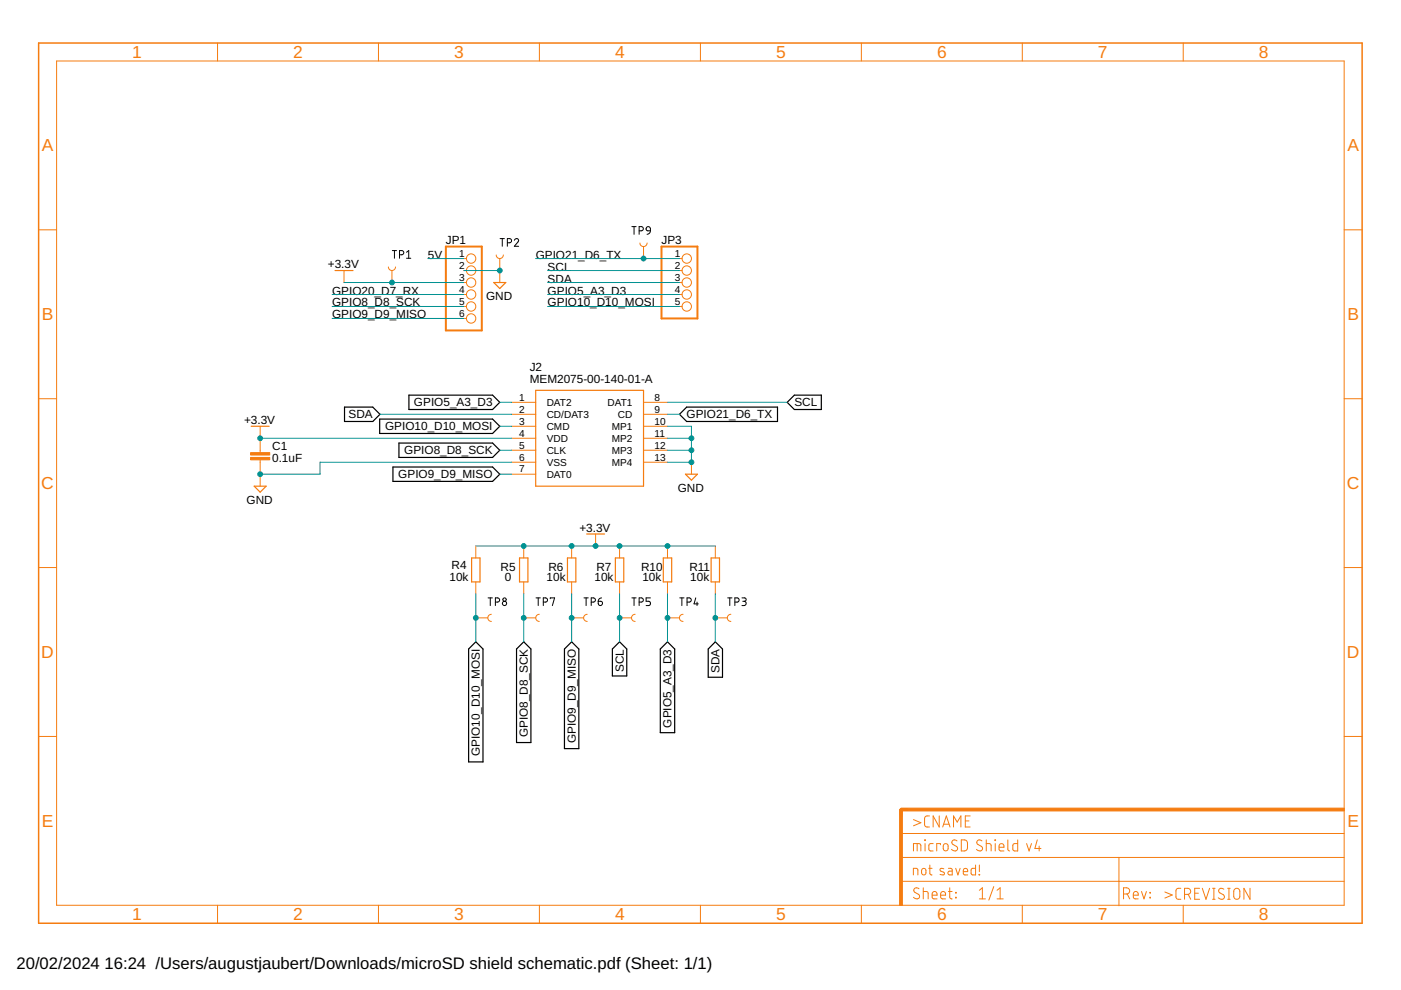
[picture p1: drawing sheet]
<svg xmlns="http://www.w3.org/2000/svg" width="297mm" height="210mm" viewBox="0 0 297 210" stroke-linecap="round" stroke-linejoin="round" font-family="sans-serif">
<g fill="none" stroke="#000" stroke-width=".21">
<path d="M83.2 53.1h.9M83.6 53.1v1.7M84.7 54h.5a.44 .44 0 0 0 .4-.4 .44 .44 0 0 0-.4-.5h-.5v1.7M86.2 53.5l.5-.4v1.7M86.2 54.8h.9M106 50.6h.9M106.5 50.6v1.6M107.6 51.5h.4a.44 .44 0 0 0 .5-.5 .44 .44 0 0 0-.5-.4h-.4v1.6M109.1 50.9a.44 .44 0 0 1 .6-.3 .44 .44 0 0 1 .1 .7l-.7 .9h.9M134 48h.9M134.4 48v1.7M135.5 48.9h.5a.44 .44 0 0 0 .4-.4 .44 .44 0 0 0-.4-.5h-.5v1.7"/>
<path d="M137.1 48.2l.3-.2 .4 .2 .1 .7-.8-.1-.1-.3zM137.9 48.9l-.1 .5-.6 .3M103.5 126.8h.9M103.9 126.8v1.6M105 127.7h.5a.44 .44 0 0 0 .4-.5 .44 .44 0 0 0-.4-.4h-.5v1.6M113.6 126.8h1M114.1 126.8v1.6M115.2 127.7h.4a.44 .44 0 0 0 .5-.5 .44 .44 0 0 0-.5-.4h-.4v1.6M116.7 126.9v-.1h.9l-.5 1.6M123.8 126.8h.9M124.3 126.8v1.6M125.3 127.7h.5a.44 .44 0 0 0 .4-.5 .44 .44 0 0 0-.4-.4h-.5v1.6"/>
<path d="M126.8 127.5h.6a.45 .45 0 0 1 .3 .5 .45 .45 0 0 1-.4 .4 .45 .45 0 0 1-.5-.5zM127.6 126.8l-.5 .1-.3 .6M134 126.8h.9M134.4 126.8v1.6M135.5 127.7h.5a.44 .44 0 0 0 .4-.5 .44 .44 0 0 0-.4-.4h-.5v1.6M137.9 126.8h-.9v.7h.5a.46 .46 0 0 1 .4 .4 .46 .46 0 0 1-.4 .5h-.5M144.1 126.8h.9M144.6 126.8v1.6M145.7 127.7h.4a.44 .44 0 0 0 .5-.5 .44 .44 0 0 0-.5-.4h-.4v1.6M147.5 126.8l-.3 1.2h.9M147.8 127.7v.7M154.3 126.8h.9"/>
<path d="M154.7 126.8v1.6M155.8 127.7h.5a.44 .44 0 0 0 .4-.5 .44 .44 0 0 0-.4-.4h-.5v1.6M157.3 126.8h.5a.36 .36 0 0 1 .4 .3 .36 .36 0 0 1-.4 .4h-.3M157.8 127.5a.46 .46 0 0 1 .4 .4 .46 .46 0 0 1-.4 .5h-.5"/>
<circle cx="107" cy="127.9" r=".45"/>
<circle cx="107" cy="127.1" r=".36"/>
</g>
<g fill="none" stroke="#000" stroke-width=".25">
<path d="M73 86.3h6l1.6 1.5-1.6 1.6h-6zM80.5 88.9h23.9l1.6 1.5-1.6 1.5h-23.9zM83.3 99h21.1l1.6 1.5-1.6 1.6h-21.1zM84.6 93.9h19.8l1.6 1.6-1.6 1.5h-19.8zM86.7 83.8h17.7l1.6 1.5-1.6 1.5h-17.7zM144.1 87.8l1.5-1.5h19.2v3.1h-19.2zM166.9 85.3l1.5-1.5h5.7v3h-5.7zM100.9 136.1l1.5 1.5v23.9h-3v-23.9zM111 136.1l1.6 1.5v19.8h-3.1v-19.8zM121.2 136.1l1.5 1.5v21.1h-3v-21.1zM131.4 136.1l1.5 1.5v5.7h-3.1v-5.7zM141.5 136.1l1.5 1.5v17.7h-3v-17.7z"/>
<path d="M151.7 136.1l1.5 1.5v6h-3v-6z"/>
</g>
<path d="M94.5 52.3h7.7v17.8h-7.7zM140.3 52.3h7.6v15.2h-7.6z" fill="none" stroke="#f57c10" stroke-width=".42"/>
<g fill="none" stroke="#f57c10" stroke-width=".21">
<path d="M12 12.9h273v179h-273zM46.1 9.1v3.8M80.2 9.1v3.8M114.4 9.1v3.8M148.5 9.1v3.8M182.6 9.1v3.8M216.7 9.1v3.8M250.9 9.1v3.8M8.2 48.7h3.8M72.9 57.4v2.5M82.3 56.6a.76 .76 0 0 0 .8 .8 .76 .76 0 0 0 .8-.8M83.1 57.4v2.5"/>
<path d="M98.3 54.8h.6M98.3 57.4h.6M98.3 59.9h.6M105.2 54.1a.76 .76 0 0 0 .8 .7 .76 .76 0 0 0 .7-.7M106 54.8v5.1M135.7 51.5a.76 .76 0 0 0 .7 .8 .76 .76 0 0 0 .8-.8M136.4 52.3v2.5M144.1 54.8h.5M144.1 57.4h.5M144.1 59.9h.5M285 48.7h3.8M98.3 62.4h.6"/>
<path d="M98.3 65h.6M98.3 67.5h.6M144.1 62.4h.5M144.1 65h.5M8.2 84.5h3.8M55.2 90.4v5.6M55.2 97.5v5.6M108.5 85.3h5.1M108.5 87.8h5.1M108.5 90.4h5.1M108.5 92.9h5.1M108.5 95.5h5.1"/>
<path d="M108.5 98h5.1M136.4 85.3h5.1M136.4 87.8h5.1M136.4 90.4h5.1M136.4 92.9h5.1M136.4 95.5h5.1M136.4 98h5.1M146.6 98v2.5M285 84.5h3.8M100.9 115.8v2.5M108.5 100.5h5.1M111 115.8v2.5"/>
<path d="M121.2 115.8v2.5M126.3 113.2v2.6M131.4 115.8v2.5M141.5 115.8v2.5M151.7 115.8v2.5M8.2 120.3h3.8M100.9 123.4v2.5M100.9 131h2.5M104.2 130.2a.76 .76 0 0 0-.8 .8 .76 .76 0 0 0 .8 .8M111 123.4v2.5M111 131h2.6M114.3 130.2a.76 .76 0 0 0-.7 .8 .76 .76 0 0 0 .7 .8"/>
<path d="M121.2 123.4v2.5M121.2 131h2.5M124.5 130.2a.76 .76 0 0 0-.8 .8 .76 .76 0 0 0 .8 .8M131.4 123.4v2.5M131.4 131h2.5M134.7 130.2a.76 .76 0 0 0-.8 .8 .76 .76 0 0 0 .8 .8M141.5 123.4v2.5M141.5 131h2.6M144.8 130.2a.76 .76 0 0 0-.7 .8 .76 .76 0 0 0 .7 .8M151.7 123.4v2.5M151.7 131h2.5M155 130.2a.76 .76 0 0 0-.8 .8 .76 .76 0 0 0 .8 .8"/>
<path d="M285 120.3h3.8M8.2 156.1h3.8M285 156.1h3.8M191 176.7h94M193.7 173.8l1.5 .6-1.5 .7M194.5 178.9v1.5M196.1 178.1l.1 .1zM196.1 178.9v1.5M197.1 173h-.8l-.3 .5v1.5l.4 .3h.7M197.8 178.9h-.6l-.3 .4 .1 1 .8 .1M199.1 173v2.3l-1.3-2.3v2.3M199.4 179.1v-.2h-.8v1.5"/>
<path d="M199.9 175.3l.7-2.3 .8 2.3M200.1 174.8h1.1M200.1 179l.5-.1a.86 .86 0 0 1 0 1.5l-.4-.1-.2-.2zM202.2 175.3v-2.3l.7 1.3 .8-1.3v2.3M202.9 178.3a.58 .58 0 0 0-.9-.1 .58 .58 0 0 0 .1 .8l.7 .5a.58 .58 0 0 1 0 .8 .58 .58 0 0 1-.8 0l-.3-.2M203.8 178.1h.9l.4 .4v1.5l-.4 .4h-.9zM204.7 174.1h.7M205.7 173h-1v2.3h1M208.2 178.3a.58 .58 0 0 0-.9-.1 .58 .58 0 0 0 0 .8l.8 .5a.59 .59 0 0 1 0 .8 .59 .59 0 0 1-.9 0l-.2-.2M209.1 178.9h.7l.3 .2v1.3M209.1 178.1v2.3M210.9 178.1l.2 .1z"/>
<path d="M211 178.9v1.5M211.8 179.6h1.1a.54 .54 0 0 0-.4-.7 .54 .54 0 0 0-.7 .5l.1 .9 1 .1M213.7 178.1v2.1l.4 .2M215.8 178.1v2.3h-.8l-.2-.2v-1.1l.3-.2h.7M217.7 178.9l.5 1.5 .5-1.5M219.9 178.1l-.5 1.8h1.3M220.3 179.4v1M46.1 191.9v3.8M80.2 191.9v3.8M114.4 191.9v3.8M148.5 191.9v3.8M182.6 191.9v3.8"/>
<path d="M191 186.9h94M191 181.8h94M193.7 185.5v-1.4l.8 .1 .1 1.3M193.7 180.4v-1.5l1.4 .1 .1 1.4M194.8 188.4a.59 .59 0 0 0-.8-.1 .59 .59 0 0 0 0 .9l.7 .4a.54 .54 0 0 1 .2 .7 .54 .54 0 0 1-.7 .2l-.5-.3M195.5 184.2l.4-.1 .3 .1 .1 .8a.47 .47 0 0 1-.4 .5 .47 .47 0 0 1-.5-.5zM195.7 189h.9l.2 .3v1.3M195.7 188.2v2.4M196.9 184.1h.7M197.1 183.4l.1 1.9 .4 .2M197.6 189.8h1.1a.55 .55 0 0 0-.4-.8 .55 .55 0 0 0-.7 .5l.1 1 1 .1M199.4 189.8h1.1a.55 .55 0 0 0-.4-.8 .55 .55 0 0 0-.7 .5l.2 1 .9 .1"/>
<path d="M200.1 184.2l-.6-.1-.2 .2 .2 .4 .7 .3v.4h-.9M201.1 184.1h.6l.2 .2v1.2h-.5a.4 .4 0 0 1-.4-.4 .4 .4 0 0 1 .4-.4h.5M201.1 189h.8M201.4 188.2v2.1l.5 .3M202.6 189.2l.1 .1zM202.6 190.2l.1 .2zM202.6 184.1l.5 1.4 .5-1.4M204.2 184.8h1a.49 .49 0 0 0-.4-.7 .49 .49 0 0 0-.6 .5l.1 .8 .9 .1M206.8 183.4v2.1h-.7l-.2-.3v-.9l.2-.2h.7M207.6 185.4l.1 .1zM207.6 183.4v1.4M207.6 188.8l.7-.6v2.4"/>
<path d="M207.6 190.6h1.3M210.7 188l-1 2.8M211.4 190.6h1.3M211.4 188.8l.6-.6v2.4M216.7 191.9v3.8M237.2 181.8v10.2M238.2 189.5a1.16 1.16 0 0 0 1.2-.2l.1-.4-.1-.4a1.16 1.16 0 0 0-1.2-.3v2.4M239 189.5l.5 1.1M240.3 189.8h1a.55 .55 0 0 0-.3-.8 .55 .55 0 0 0-.7 .5l.1 1 .9 .1M242 189l.5 1.6 .6-1.6M243.8 190.2l.1 .2zM243.8 189.2l.1 .1z"/>
<path d="M247 189.1l1.5 .7-1.5 .6M250.4 188.3h-.5a.51 .51 0 0 0-.6 .6l.1 1.6 .3 .1 .7 .1M250.9 191.9v3.8M251.1 189.6h.7a.65 .65 0 0 0 .7-.6 .65 .65 0 0 0-.7-.7h-.7v2.4M251.9 189.6l.6 1.1M253.3 189.4h.8M254.3 188.3h-1v2.4h1M254.9 188.3l.8 2.4 .8-2.4M257.1 190.7h.5M257.1 188.3h.5M257.4 188.3v2.4M259.5 188.5a.58 .58 0 0 0-.9-.1 .58 .58 0 0 0 0 .9l.8 .4a.59 .59 0 0 1 0 .9 .59 .59 0 0 1-.9-.1l-.2-.1"/>
<path d="M260.3 190.7h.5M260.3 188.3h.5M260.6 188.3v2.4M261.7 188.6a.64 .64 0 0 1 .7-.2 .64 .64 0 0 1 .5 .6v1a.65 .65 0 0 1-.7 .7 .65 .65 0 0 1-.6-.7zM265 188.3v2.4l-1.3-2.4v2.4"/>
<circle cx="99.9" cy="57.4" r=".99"/>
<circle cx="99.9" cy="54.8" r=".99"/>
<circle cx="99.9" cy="59.9" r=".99"/>
<circle cx="145.6" cy="54.8" r=".99"/>
<circle cx="145.6" cy="57.4" r=".99"/>
<circle cx="145.6" cy="59.9" r=".99"/>
<circle cx="99.9" cy="67.5" r=".99"/>
<circle cx="99.9" cy="65" r=".99"/>
<circle cx="99.9" cy="62.4" r=".99"/>
<circle cx="145.6" cy="65" r=".99"/>
<circle cx="145.6" cy="62.4" r=".99"/>
</g>
<g fill="none" stroke="#f57c10" stroke-width=".25">
<path d="M71 57.4h3.8M104.7 59.9h2.5l-1.2 1.3zM53.3 90.4h3.8M113.6 82.8h22.8v20.3h-22.8zM53.9 103.1h2.5l-1.2 1.3zM100 118.3h1.8v5.1h-1.8zM110.2 118.3h1.7v5.1h-1.7zM120.3 118.3h1.8v5.1h-1.8zM124.4 113.2h3.8M130.5 118.3h1.7v5.1h-1.7zM140.6 118.3h1.8v5.1h-1.8zM145.3 100.5h2.6l-1.3 1.3z"/>
<path d="M150.8 118.3h1.7v5.1h-1.7z"/>
</g>
<g fill="#f57c10" stroke="#f57c10" stroke-width=".21">
<path d="M53.1 96h4.1v.5h-4.1z"/>
<path d="M53.1 97h4.1v.5h-4.1z"/>
<path d="M190.7 171.6h.6v20.4h-.6z"/>
<path d="M191 171.3h94v.6h-94z"/>
</g>
<path d="M192.3 171.6h-1.3v1.3" fill="none" stroke="#f57c10" stroke-width=".61"/>
<path d="M8.2 9.1h280.6v186.6h-280.6z" fill="none" stroke="#f57c10" stroke-width=".32"/>
<g fill="none" stroke="#009292" stroke-width=".21">
<path d="M72.9 59.9h25.4M90.7 54.8h7.6M98.3 57.4h7.7M113.6 54.8h30.5M116.1 57.4h28M116.1 59.9h28M70.4 65h27.9M70.4 67.5h27.9M70.4 62.4h27.9M116.1 65h28M116.1 62.4h28M55.2 92.9h53.3"/>
<path d="M80.6 87.8h27.9M106 95.5h2.5M106 90.4h2.5M106 85.3h2.5M108.5 98h-40.6v2.5h-12.7M141.5 90.4h5.1v7.6h-5.1M141.5 95.5h5.1M141.5 92.9h5.1M141.5 85.3h25.4M141.5 87.8h2.6M100.9 115.8h50.8M106 100.5h2.5"/>
<path d="M100.9 125.9v10.2M111 125.9v10.2M121.2 125.9v10.2M131.4 125.9v10.2M141.5 125.9v10.2M151.7 125.9v10.2"/>
</g>
<g fill="#009292" stroke="#009292" stroke-width=".21">
<circle cx="106" cy="57.4" r=".51"/>
<circle cx="55.2" cy="100.5" r=".51"/>
<circle cx="146.6" cy="98" r=".51"/>
<circle cx="146.6" cy="95.5" r=".51"/>
<circle cx="146.6" cy="92.9" r=".51"/>
<circle cx="100.9" cy="131" r=".51"/>
<circle cx="121.2" cy="131" r=".51"/>
<circle cx="111" cy="131" r=".51"/>
<circle cx="141.5" cy="131" r=".51"/>
<circle cx="136.4" cy="54.8" r=".51"/>
<circle cx="151.7" cy="131" r=".51"/>
<circle cx="131.4" cy="131" r=".51"/>
<circle cx="55.2" cy="92.9" r=".51"/>
<circle cx="111" cy="115.8" r=".51"/>
<circle cx="121.2" cy="115.8" r=".51"/>
<circle cx="131.4" cy="115.8" r=".51"/>
<circle cx="141.5" cy="115.8" r=".51"/>
<circle cx="126.3" cy="115.8" r=".51"/>
<circle cx="83.1" cy="59.9" r=".51"/>
</g>
<g font-size="3.7" fill="#f57c10">
<text x="28" y="12.3">1</text>
<text x="62.2" y="12.3">2</text>
<text x="96.3" y="12.3">3</text>
<text x="130.4" y="12.3">4</text>
<text x="164.5" y="12.3">5</text>
<text x="198.7" y="12.3">6</text>
<text x="232.8" y="12.3">7</text>
<text x="266.9" y="12.3">8</text>
<text x="8.9" y="32.1">A</text>
<text x="285.7" y="32.1">A</text>
<text x="8.9" y="67.9">B</text>
<text x="285.7" y="67.9">B</text>
<text x="8.8" y="103.7">C</text>
<text x="285.6" y="103.7">C</text>
<text x="8.8" y="139.5">D</text>
<text x="285.6" y="139.5">D</text>
<text x="8.9" y="175.3">E</text>
<text x="285.7" y="175.3">E</text>
<text x="28" y="195.1">1</text>
<text x="62.2" y="195.1">2</text>
<text x="96.3" y="195.1">3</text>
<text x="130.4" y="195.1">4</text>
<text x="164.5" y="195.1">5</text>
<text x="198.7" y="195.1">6</text>
<text x="232.8" y="195.1">7</text>
<text x="266.9" y="195.1">8</text>
</g>
<g font-size="3.5">
<text x="3.5" y="205.4">20/02/2024</text>
<text x="22.2" y="205.4">16:24 /Users/augustjaubert/Downloads/microSD shield schematic.pdf (Sheet: 1/1)</text>
</g>
<g font-size="2.5">
<text x="94.5" y="51.7">JP1</text>
<text x="140.2" y="51.7">JP3</text>
<text x="69.5" y="56.9">+3.3V</text>
<text x="90.7" y="54.8">5V</text>
<text x="113.6" y="54.8">GPIO21_D6_TX</text>
<text x="116.1" y="59.9">SDA</text>
<text x="116.1" y="57.4">SCL</text>
<text x="70.4" y="65">GPIO8_D8_SCK</text>
<text x="70.4" y="62.4">GPIO20_D7_RX</text>
<text x="103.1" y="63.6">GND</text>
<text x="116.1" y="65">GPIO10_D10_MOSI</text>
<text x="116.1" y="62.4">GPIO5_A3_D3</text>
<text x="70.4" y="67.5">GPIO9_D9_MISO</text>
<text x="112.3" y="81.1">MEM2075-00-140-01-A</text>
<text x="112.3" y="78.6">J2</text>
<text x="51.7" y="89.9">+3.3V</text>
<text x="73.9" y="88.7">SDA</text>
<text x="87.8" y="86.2">GPIO5_A3_D3</text>
<text x="145.6" y="88.7">GPIO21_D6_TX</text>
<text x="168.4" y="86.2">SCL</text>
<text x="57.7" y="95.5">C1</text>
<text x="81.7" y="91.3">GPIO10_D10_MOSI</text>
<text x="57.7" y="98">0.1uF</text>
<text x="84.5" y="101.4">GPIO9_D9_MISO</text>
<text x="85.7" y="96.3">GPIO8_D8_SCK</text>
<text x="52.3" y="106.8">GND</text>
<text x="143.7" y="104.2">GND</text>
<text x="122.8" y="112.7">+3.3V</text>
<text x="95.3" y="123.3">10k</text>
<text x="95.7" y="120.7">R4</text>
<text x="106.1" y="121">R5</text>
<text x="107" y="123.3">0</text>
<text x="115.9" y="123.3">10k</text>
<text x="116.3" y="121">R6</text>
<text x="126" y="123.3">10k</text>
<text x="126.4" y="121">R7</text>
<text x="135.9" y="121">R10</text>
<text x="136.2" y="123.3">10k</text>
<text x="146.2" y="121">R11</text>
<text x="146.4" y="123.3">10k</text>
<text x="132.2" y="142.5" transform="rotate(-90 132.2 142.5)">SCL</text>
<text x="152.6" y="142.8" transform="rotate(-90 152.6 142.8)">SDA</text>
<text x="142.4" y="154.3" transform="rotate(-90 142.4 154.3)">GPIO5_A3_D3</text>
<text x="101.8" y="160.4" transform="rotate(-90 101.8 160.4)">GPIO10_D10_MOSI</text>
<text x="111.9" y="156.3" transform="rotate(-90 111.9 156.3)">GPIO8_D8_SCK</text>
<text x="122.1" y="157.6" transform="rotate(-90 122.1 157.6)">GPIO9_D9_MISO</text>
</g>
<g font-size="2.1">
<text x="97.4" y="54.5">1</text>
<text x="97.4" y="57">2</text>
<text x="97.4" y="59.5">3</text>
<text x="143.1" y="54.5">1</text>
<text x="143.1" y="57">2</text>
<text x="143.1" y="59.5">3</text>
<text x="97.4" y="62.1">4</text>
<text x="97.4" y="64.6">5</text>
<text x="143.1" y="62.1">4</text>
<text x="143.1" y="64.6">5</text>
<text x="97.4" y="67.2">6</text>
<text x="110.1" y="84.9">1</text>
<text x="110.1" y="87.5">2</text>
<text x="115.9" y="86.1">DAT2</text>
<text x="115.9" y="88.6">CD/DAT3</text>
<text x="128.8" y="86.1">DAT1</text>
<text x="131" y="88.6">CD</text>
<text x="138.8" y="84.9">8</text>
<text x="138.8" y="87.5">9</text>
<text x="110.1" y="90">3</text>
<text x="110.1" y="92.6">4</text>
<text x="110.1" y="95.1">5</text>
<text x="115.9" y="91.1">CMD</text>
<text x="115.9" y="93.7">VDD</text>
<text x="129.7" y="91.1">MP1</text>
<text x="129.7" y="93.7">MP2</text>
<text x="138.8" y="90">10</text>
<text x="138.8" y="92.6">11</text>
<text x="138.8" y="95.1">12</text>
<text x="110.1" y="97.6">6</text>
<text x="110.1" y="100.2">7</text>
<text x="115.9" y="96.2">CLK</text>
<text x="115.9" y="98.8">VSS</text>
<text x="115.9" y="101.3">DAT0</text>
<text x="129.7" y="96.2">MP3</text>
<text x="129.7" y="98.8">MP4</text>
<text x="138.8" y="97.6">13</text>
</g>
</svg>
